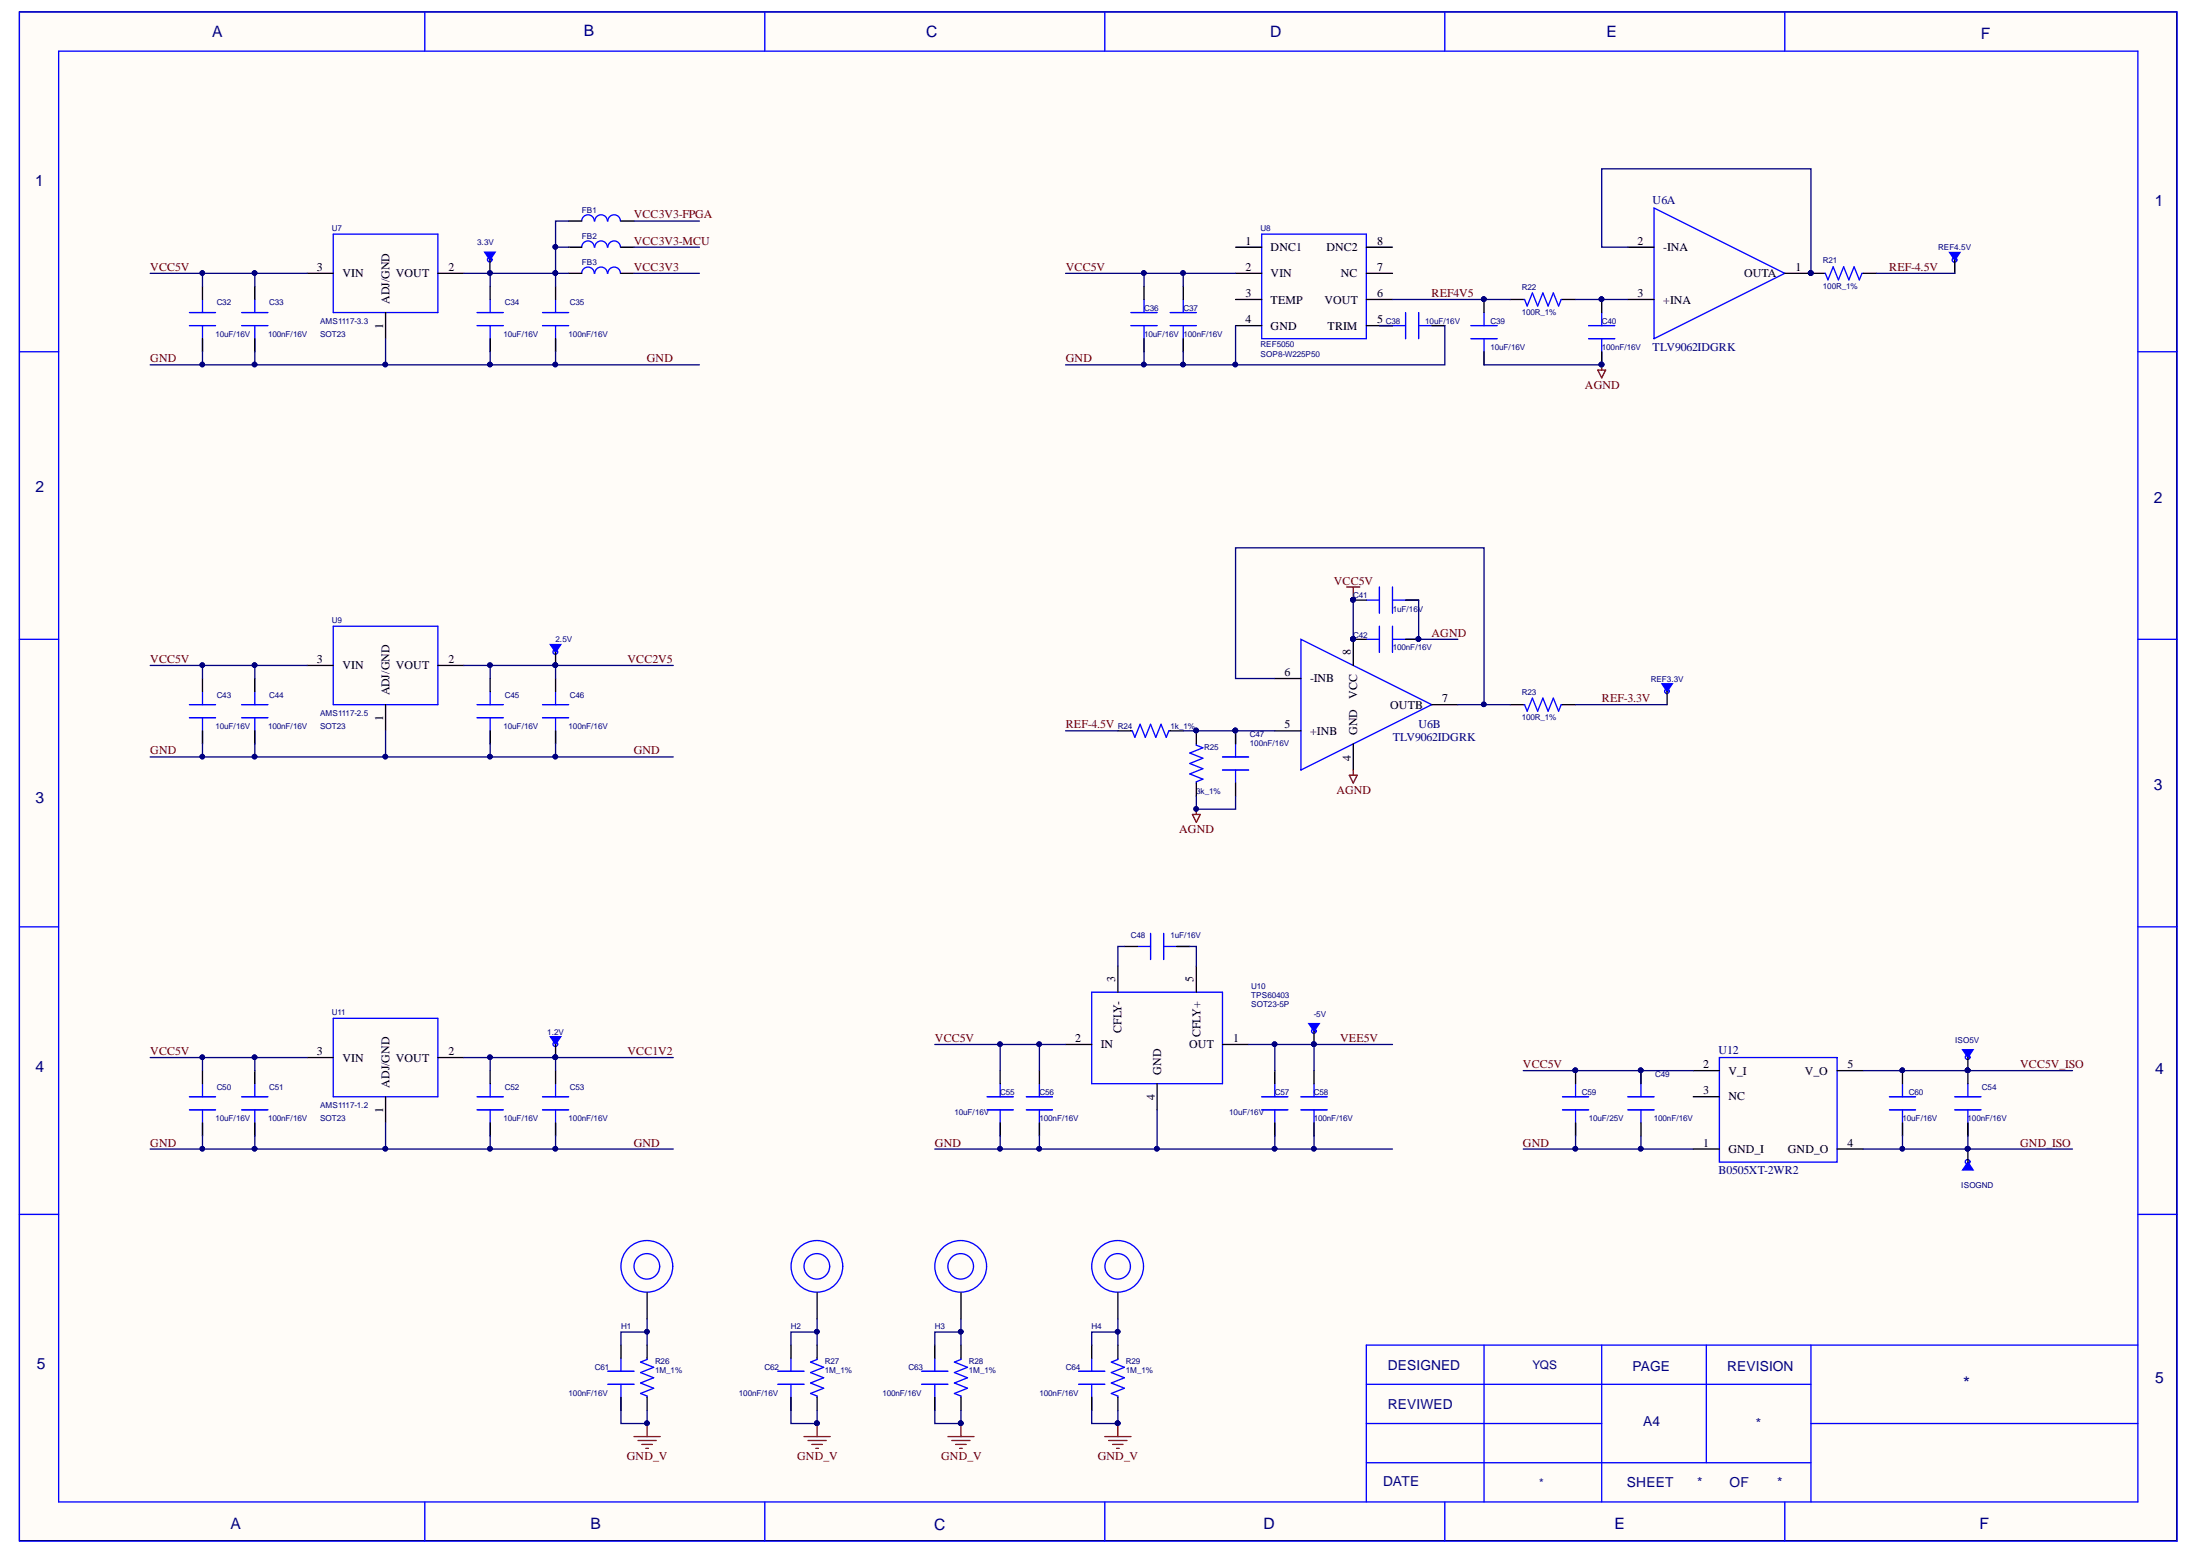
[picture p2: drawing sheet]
<svg xmlns="http://www.w3.org/2000/svg" width="297mm" height="210mm" viewBox="0 0 297 210" stroke-linecap="round" stroke-linejoin="round" font-family="sans-serif">
<path d="M2.6 1.6h291.3v206.3h-291.3z" fill="#fffcf8" stroke="#000" stroke-width=".14"/>
<g fill="none" stroke="#00f" stroke-width=".18">
<path d="M2.6 1.6h291.3v206.4h-291.3zM7.9 6.9h280.8v195.8h-280.8zM57.4 1.6v5.3M103.3 1.6v5.3M149.2 1.6v5.3M195.1 1.6v5.3M241 1.6v5.3M45 31.6h14.1v10.6h-14.1zM2.6 47.5h5.3M25.6 42.2h3.5M25.6 44h3.5M27.3 40.4v1.8"/>
<path d="M27.3 44v3.5M32.6 42.2h3.6M32.6 44h3.6M34.4 40.4v1.8M34.4 44v3.5M64.4 42.2h3.5M64.4 44h3.5M66.2 40.4v1.8M66.2 44v3.5M73.2 42.2h3.6M73.2 44h3.6M75 40.4v1.8"/>
<path d="M75 44v3.5M288.7 47.5h5.2M2.6 86.3h5.3M288.7 86.3h5.2M2.6 125.1h5.3M288.7 125.1h5.2M2.6 163.9h5.3M288.7 163.9h5.2M184.5 186.9h60M184.5 197.4h60M184.5 192.2h31.8M200.4 181.6v21.1"/>
<path d="M216.3 181.6v21.1M230.4 181.6v15.8M244.5 192.2h44.2M244.5 181.6v21.1M288.7 181.6h-104.2v21.1M57.4 202.7v5.3M103.3 202.7v5.3M149.2 202.7v5.3M195.1 202.7v5.3M241 202.7v5.3"/>
</g>
<path d="M27.3 38.7v1.7M34.4 38.7v1.7M41.5 36.9h3.5M59.1 36.9h3.6M66.2 38.7v1.7M75 38.7v1.7M27.3 45.7v1.8M34.4 45.7v1.8M52.1 42.2v3.5M66.2 45.7v1.8M75 45.7v1.8" fill="none" stroke="#000" stroke-width=".18"/>
<path d="M25.6 42.2h3.5M25.6 44h3.5M32.6 42.2h3.6M32.6 44h3.6M64.4 42.2h3.5M64.4 44h3.5M73.2 42.2h3.6M73.2 44h3.6" fill="none" stroke="#00f" stroke-width=".14"/>
<path d="M65.4 34h1.5l-.8 1.1z" fill="#00f"/>
<g fill="none" stroke="#00f" stroke-width=".18">
<path d="M65.4 34h1.5l-.8 1.1zM80.2 36.9a.85 .85 0 0 0-.8-.8 .85 .85 0 0 0-.9 .8M82 36.9a.85 .85 0 0 0-.8-.8 .85 .85 0 0 0-.9 .8M83.8 36.9a.85 .85 0 0 0-.9-.8 .85 .85 0 0 0-.8 .8M170.4 31.6h14.1v14.1h-14.1zM152.7 42.2h3.5M152.7 44h3.5M154.5 40.4v1.8M154.5 44v3.5M158 42.2h3.5M158 44h3.5M159.8 40.4v1.8"/>
<path d="M159.8 44v3.5M188 44h1.8M189.8 42.2v3.5M191.5 44h3.6M191.5 42.2v3.5M198.6 45.7h3.5M198.6 44h3.5M200.4 42.2v1.8M200.4 45.7v3.5M205.7 40.4h.1l.4 .9 .7-1.8 .7 1.8 .7-1.8 .7 1.8 .7-1.8 .7 1.8 .4-.9h.2M214.5 45.7h3.5M214.5 44h3.5"/>
<path d="M216.3 42.2v1.8M216.3 45.7v3.5"/>
<circle cx="66.1" cy="35.1" r=".31"/>
</g>
<g fill="none" stroke="#000" stroke-width=".18">
<path d="M66.1 35.1v1.8M76.8 36.9h1.7M83.8 36.9h1.8M154.5 38.7v1.7M159.8 38.7v1.7M166.8 36.9h3.6M166.8 33.4h3.6M184.5 36.9h3.5M184.5 33.4h3.5M154.5 45.7v1.8M159.8 45.7v1.8M166.8 40.4h3.6"/>
<path d="M166.8 44h3.6M184.5 40.4h3.5M184.5 44h3.5M193.3 44h1.8M200.4 40.4v1.8M200.4 47.5v1.7M203.9 40.4h1.8M211 40.4h1.7M216.3 40.4v1.8M216.3 47.5v1.7"/>
</g>
<path d="M152.7 42.2h3.5M152.7 44h3.5M158 42.2h3.5M158 44h3.5M189.8 42.2v3.5M191.5 42.2v3.5M198.6 44h3.5M198.6 45.7h3.5M214.5 44h3.5M214.5 45.7h3.5" fill="none" stroke="#00f" stroke-width=".14"/>
<g fill="#000080" stroke="#000080" stroke-width=".14">
<circle cx="200.3" cy="40.4" r=".31"/>
<circle cx="216.2" cy="40.4" r=".31"/>
<circle cx="216.2" cy="49.2" r=".31"/>
</g>
<path d="M263.2 34.1h1.4l-.7 1z" fill="#00f"/>
<g fill="none" stroke="#00f" stroke-width=".18">
<path d="M223.3 28.1l17.7 8.8-17.7 8.8zM263.2 34.1h1.4l-.7 1zM211 148h3.5M211 149.8h3.5M212.7 146.3v1.7M212.7 149.8v3.5M232.2 142.8h15.8v14.1h-15.8zM255.1 148h3.5M255.1 149.8h3.5M256.9 146.3v1.7M256.9 149.8v3.5"/>
<circle cx="263.9" cy="35.1" r=".31"/>
</g>
<g fill="none" stroke="#000" stroke-width=".18">
<path d="M219.8 33.4h3.5M241 36.9h3.5M263.9 35.1v1.8M219.8 40.4h3.5M212.7 144.5v1.8M212.7 151.6v1.7M228.6 155.1h3.6M228.6 144.5h3.6M228.6 148h3.6M248 155.1h3.6M248 144.5h3.6M256.9 144.5v1.8"/>
<path d="M256.9 151.6v1.7"/>
</g>
<g fill="#000080" stroke="#000080" stroke-width=".14">
<circle cx="244.5" cy="36.9" r=".31"/>
<circle cx="216.2" cy="49.2" r=".31"/>
<circle cx="212.7" cy="144.5" r=".31"/>
<circle cx="256.8" cy="144.5" r=".31"/>
</g>
<path d="M215.7 50h1.1l-.5 1zM216.3 49.2v.8" fill="none" stroke="#800000" stroke-width=".18"/>
<path d="M211 148h3.5M211 149.8h3.5M255.1 148h3.5M255.1 149.8h3.5" fill="none" stroke="#00f" stroke-width=".14"/>
<path d="M265.7 156.9l.7 1h-1.4z" fill="#00f"/>
<g fill="none" stroke="#00f" stroke-width=".18">
<path d="M265.7 156.9l.7 1h-1.4z"/>
<circle cx="265.7" cy="156.8" r=".31"/>
</g>
<path d="M265.7 155.1v1.8" fill="none" stroke="#000" stroke-width=".18"/>
<circle cx="265.7" cy="155.1" r=".31" fill="#000080" stroke="#000080" stroke-width=".14"/>
<path d="M265 141.7h1.4l-.7 1.1z" fill="#00f"/>
<g fill="none" stroke="#00f" stroke-width=".18">
<path d="M80.2 29.8a.85 .85 0 0 0-.8-.8 .85 .85 0 0 0-.9 .8M80.2 33.4a.85 .85 0 0 0-.8-.9 .85 .85 0 0 0-.9 .9M82 29.8a.85 .85 0 0 0-.8-.8 .85 .85 0 0 0-.9 .8M82 33.4a.85 .85 0 0 0-.8-.9 .85 .85 0 0 0-.9 .9M83.8 29.8a.85 .85 0 0 0-.9-.8 .85 .85 0 0 0-.8 .8M83.8 33.4a.85 .85 0 0 0-.9-.9 .85 .85 0 0 0-.8 .9M25.6 95.1h3.5M25.6 96.9h3.5M27.3 93.4v1.7M27.3 96.9v3.5M32.6 95.1h3.6M32.6 96.9h3.6"/>
<path d="M34.4 93.4v1.7M34.4 96.9v3.5M45 84.5h14.1v10.6h-14.1zM64.4 95.1h3.5M64.4 96.9h3.5M66.2 93.4v1.7M66.2 96.9v3.5M73.2 95.1h3.6M73.2 96.9h3.6M75 93.4v1.7M75 96.9v3.5M45 137.5h14.1v10.5h-14.1z"/>
<path d="M25.6 148h3.5M25.6 149.8h3.5M27.3 146.3v1.7M27.3 149.8v3.5M32.6 148h3.6M32.6 149.8h3.6M34.4 146.3v1.7M34.4 149.8v3.5M64.4 148h3.5M64.4 149.8h3.5M66.2 146.3v1.7M66.2 149.8v3.5"/>
<path d="M73.2 148h3.6M73.2 149.8h3.6M75 146.3v1.7M75 149.8v3.5M263.9 148h3.6M263.9 149.8h3.6M265 141.7h1.4l-.7 1.1zM265.7 146.3v1.7M265.7 149.8v3.5M82.1 185.1h3.5M82.1 186.9h3.5M83.8 183.3v1.8"/>
<path d="M83.8 186.9v3.5M87.4 183.3v.2l-.9 .4 1.8 .7-1.8 .7 1.8 .7-1.8 .7 1.8 .7-1.8 .7 .9 .4v.1M105 185.1h3.6M105 186.9h3.6M106.8 183.3v1.8M106.8 186.9v3.5M110.3 183.3v.2l-.9 .4 1.8 .7-1.8 .7 1.8 .7-1.8 .7 1.8 .7-1.8 .7 .9 .4v.1M124.4 185.1h3.6M124.4 186.9h3.6M126.2 183.3v1.8M126.2 186.9v3.5M129.7 183.3v.2l-.8 .4 1.7 .7-1.7 .7 1.7 .7-1.7 .7 1.7 .7-1.7 .7 .8 .4v.1"/>
<path d="M145.6 185.1h3.6M145.6 186.9h3.6M147.4 183.3v1.8M147.4 186.9v3.5M150.9 183.3v.2l-.9 .4 1.8 .7-1.8 .7 1.8 .7-1.8 .7 1.8 .7-1.8 .7 .9 .4v.1"/>
<circle cx="265.7" cy="142.7" r=".31"/>
<circle cx="87.3" cy="170.9" r="1.73"/>
<circle cx="87.3" cy="170.9" r="3.5"/>
<circle cx="110.3" cy="170.9" r="1.73"/>
<circle cx="110.3" cy="170.9" r="3.5"/>
<circle cx="129.7" cy="170.9" r="1.73"/>
<circle cx="129.7" cy="170.9" r="3.5"/>
<circle cx="150.9" cy="170.9" r="3.5"/>
<circle cx="150.9" cy="170.9" r="1.72"/>
</g>
<g fill="none" stroke="#000" stroke-width=".18">
<path d="M76.8 29.8h1.7M76.8 33.4h1.7M83.8 29.8h1.8M83.8 33.4h1.8M27.3 91.6v1.8M27.3 98.6v1.8M34.4 91.6v1.8M34.4 98.6v1.8M41.5 89.8h3.5M52.1 95.1v3.5M59.1 89.8h3.6M66.2 91.6v1.8"/>
<path d="M66.2 98.6v1.8M75 91.6v1.8M75 98.6v1.8M27.3 144.5v1.8M27.3 151.6v1.7M34.4 144.5v1.8M34.4 151.6v1.7M41.5 142.8h3.5M52.1 148v3.6M59.1 142.8h3.6M66.2 144.5v1.8M66.2 151.6v1.7"/>
<path d="M75 144.5v1.8M75 151.6v1.7M265.7 142.8v3.5M265.7 151.6v1.7M87.4 174.5v3.5M110.3 174.5v3.5M129.7 174.5v3.5M150.9 174.5v3.5M83.8 181.6v1.7M83.8 188.6v1.8M87.4 181.6v1.7M87.4 188.6v1.8"/>
<path d="M106.8 181.6v1.7M106.8 188.6v1.8M110.3 181.6v1.7M110.3 188.6v1.8M126.2 181.6v1.7M126.2 188.6v1.8M129.7 181.6v1.7M129.7 188.6v1.8M147.4 181.6v1.7M147.4 188.6v1.8M150.9 181.6v1.7M150.9 188.6v1.8"/>
</g>
<g fill="#000080" stroke="#000080" stroke-width=".14">
<circle cx="265.7" cy="144.5" r=".31"/>
<circle cx="87.3" cy="192.1" r=".31"/>
<circle cx="110.3" cy="192.1" r=".31"/>
<circle cx="129.7" cy="192.1" r=".31"/>
<circle cx="150.9" cy="192.1" r=".31"/>
</g>
<g fill="none" stroke="#00f" stroke-width=".14">
<path d="M25.6 95.1h3.5M25.6 96.9h3.5M32.6 95.1h3.6M32.6 96.9h3.6M64.4 95.1h3.5M64.4 96.9h3.5M73.2 95.1h3.6M73.2 96.9h3.6M25.6 148h3.5M25.6 149.8h3.5M32.6 148h3.6M32.6 149.8h3.6"/>
<path d="M64.4 148h3.5M64.4 149.8h3.5M73.2 148h3.6M73.2 149.8h3.6M263.9 148h3.6M263.9 149.8h3.6M82.1 185.1h3.5M82.1 186.9h3.5M105 185.1h3.6M105 186.9h3.6M124.4 185.1h3.6M124.4 186.9h3.6"/>
<path d="M145.6 185.1h3.6M145.6 186.9h3.6"/>
</g>
<g fill="none" stroke="#800000" stroke-width=".18">
<path d="M85.6 193.9h3.5M86.1 194.4h2.5M86.7 195h1.4M87.2 195.5h.3M87.4 192.2v1.7M108.6 193.9h3.5M109.1 194.4h2.5M109.6 195h1.4M110.1 195.5h.4M110.3 192.2v1.7M128 193.9h3.5M128.5 194.4h2.5"/>
<path d="M129 195h1.5M129.6 195.5h.3M129.7 192.2v1.7M149.2 193.9h3.5M149.7 194.4h2.5M150.2 195h1.4M150.8 195.5h.3M150.9 192.2v1.7"/>
</g>
<path d="M74.3 87h1.4l-.7 1.1z" fill="#00f"/>
<g fill="none" stroke="#00f" stroke-width=".18">
<path d="M74.3 87h1.4l-.7 1.1z"/>
<circle cx="75" cy="88" r=".31"/>
</g>
<path d="M75 88.1v1.7" fill="none" stroke="#000" stroke-width=".18"/>
<circle cx="75" cy="89.8" r=".31" fill="#000080" stroke="#000080" stroke-width=".14"/>
<path d="M224.4 92.3h1.4l-.7 1.1z" fill="#00f"/>
<g fill="none" stroke="#00f" stroke-width=".18">
<path d="M246.3 36.9h.2l.3 .9 .7-1.8 .7 1.8 .7-1.8 .7 1.8 .7-1.8 .7 1.8 .4-.9h.2M186.2 79.2v3.6M188 79.2v3.6M152.7 98.6h.2l.3 .9 .7-1.7 .7 1.7 .7-1.7 .8 1.7 .7-1.7 .7 1.7 .3-.9h.2M166.8 98.6v3.6M175.7 86.3l17.6 8.8-17.6 8.8zM184.5 86.3h1.7M184.5 81h1.7M186.2 84.5v3.6M188 86.3h3.5M188 84.5v3.6M188 81h3.5"/>
<path d="M205.7 95.1h.1l.4 .9 .7-1.8 .7 1.8 .7-1.8 .7 1.8 .7-1.8 .7 1.8 .4-.9h.2M224.4 92.3h1.4l-.7 1.1zM161.5 100.4v.2l.9 .3-1.8 .7 1.8 .8-1.8 .7 1.8 .7-1.8 .7 1.8 .7-.9 .3v.2M165.1 103.9h3.5M165.1 102.2h3.5M166.8 103.9v1.8M147.4 133.9h17.7v12.4h-17.7zM153.6 127.8h1.7M155.3 126v3.5M157.1 127.8h3.5M157.1 126v3.5M133.3 149.8h3.5"/>
<path d="M133.3 148h3.5M135 146.3v1.7M135 149.8v3.5M138.6 149.8h3.5M138.6 148h3.5M140.3 146.3v1.7M140.3 149.8v3.5M170.4 149.8h3.5M170.4 148h3.5M172.1 146.3v1.7M172.1 149.8v3.5M175.7 149.8h3.5"/>
<path d="M175.7 148h3.5M177.4 146.3v1.7M177.4 149.8v3.5M219.8 149.8h3.5M219.8 148h3.5M221.6 144.5v3.5M221.6 149.8v1.8"/>
<circle cx="225.1" cy="93.3" r=".31"/>
</g>
<g fill="none" stroke="#000" stroke-width=".18">
<path d="M244.5 36.9h1.8M251.6 36.9h1.7M150.9 98.6h1.8M158 98.6h1.8M161.5 98.6v1.8M166.8 98.6v1.8M172.1 91.6h3.6M172.1 98.6h3.6M182.7 81h1.8M184.5 86.3h-1.8v3.5M189.8 86.3h1.7M189.8 81h1.7"/>
<path d="M193.3 95.1h3.5M203.9 95.1h1.8M211 95.1h1.7M225.1 93.4v1.7M161.5 105.7v1.8M166.8 105.7v1.8M182.7 100.4v3.5M150.9 130.4v3.5M151.8 127.8h1.8M158.9 127.8h1.7M161.5 130.4v3.5M135 144.5v1.8"/>
<path d="M135 151.6v1.7M140.3 144.5v1.8M140.3 151.6v1.7M143.9 141h3.5M156.2 146.3v3.5M165.1 141h3.5M172.1 144.5v1.8M172.1 151.6v1.7M177.4 144.5v1.8M177.4 151.6v1.7M221.6 144.5v1.8M221.6 151.6v1.7"/>
</g>
<g fill="#000080" stroke="#000080" stroke-width=".14">
<circle cx="182.7" cy="86.3" r=".31"/>
<circle cx="182.7" cy="81" r=".31"/>
<circle cx="191.5" cy="86.3" r=".31"/>
<circle cx="161.5" cy="98.6" r=".31"/>
<circle cx="161.5" cy="109.2" r=".31"/>
<circle cx="166.8" cy="98.6" r=".31"/>
<circle cx="221.5" cy="144.5" r=".31"/>
<circle cx="244.5" cy="36.9" r=".31"/>
</g>
<path d="M181.8 79.2h1.8M182.7 79.2v1.8M161 109.9h1.1l-.6 1.1zM161.5 109.2v.7M182.2 104.6h1l-.5 1.1zM182.7 103.9v.7" fill="none" stroke="#800000" stroke-width=".18"/>
<g fill="none" stroke="#00f" stroke-width=".14">
<path d="M186.2 79.2v3.6M188 79.2v3.6M186.2 84.5v3.6M188 84.5v3.6M165.1 103.9h3.5M165.1 102.2h3.5M155.3 126v3.5M157.1 126v3.5M133.3 149.8h3.5M133.3 148h3.5M138.6 149.8h3.5M138.6 148h3.5"/>
<path d="M170.4 149.8h3.5M170.4 148h3.5M175.7 149.8h3.5M175.7 148h3.5M219.8 149.8h3.5M219.8 148h3.5"/>
</g>
<path d="M74.3 139.9h1.4l-.7 1.1z" fill="#00f"/>
<g fill="none" stroke="#00f" stroke-width=".18">
<path d="M74.3 139.9h1.4l-.7 1.1z"/>
<circle cx="75" cy="140.9" r=".31"/>
</g>
<path d="M75 141v1.8" fill="none" stroke="#000" stroke-width=".18"/>
<g fill="#000080" stroke="#000080" stroke-width=".14">
<circle cx="75" cy="142.7" r=".31"/>
<circle cx="34.4" cy="36.9" r=".31"/>
<circle cx="27.3" cy="36.9" r=".31"/>
<circle cx="66.2" cy="36.9" r=".31"/>
<circle cx="27.3" cy="49.2" r=".31"/>
<circle cx="34.4" cy="49.2" r=".31"/>
<circle cx="52" cy="49.2" r=".31"/>
<circle cx="66.2" cy="49.2" r=".31"/>
<circle cx="75" cy="49.2" r=".31"/>
<circle cx="75" cy="36.9" r=".31"/>
<circle cx="200.3" cy="40.4" r=".31"/>
<circle cx="216.2" cy="40.4" r=".31"/>
<circle cx="154.4" cy="49.2" r=".31"/>
<circle cx="154.4" cy="36.9" r=".31"/>
<circle cx="159.7" cy="49.2" r=".31"/>
<circle cx="159.7" cy="36.9" r=".31"/>
<circle cx="166.8" cy="49.2" r=".31"/>
<circle cx="244.5" cy="36.9" r=".31"/>
<circle cx="221.5" cy="144.5" r=".31"/>
<circle cx="212.7" cy="144.5" r=".31"/>
<circle cx="212.7" cy="155.1" r=".31"/>
<circle cx="34.4" cy="89.8" r=".31"/>
<circle cx="27.3" cy="89.8" r=".31"/>
<circle cx="66.2" cy="89.8" r=".31"/>
<circle cx="27.3" cy="102.1" r=".31"/>
<circle cx="34.4" cy="102.1" r=".31"/>
<circle cx="52" cy="102.1" r=".31"/>
<circle cx="66.2" cy="102.1" r=".31"/>
<circle cx="75" cy="102.1" r=".31"/>
<circle cx="75" cy="89.8" r=".31"/>
<circle cx="34.4" cy="142.7" r=".31"/>
<circle cx="27.3" cy="142.7" r=".31"/>
<circle cx="66.2" cy="142.7" r=".31"/>
<circle cx="27.3" cy="155.1" r=".31"/>
<circle cx="34.4" cy="155.1" r=".31"/>
<circle cx="52" cy="155.1" r=".31"/>
<circle cx="66.2" cy="155.1" r=".31"/>
<circle cx="75" cy="155.1" r=".31"/>
<circle cx="87.3" cy="179.8" r=".31"/>
<circle cx="110.3" cy="179.8" r=".31"/>
<circle cx="129.7" cy="179.8" r=".31"/>
<circle cx="150.9" cy="179.8" r=".31"/>
<circle cx="110.3" cy="192.1" r=".31"/>
<circle cx="129.7" cy="192.1" r=".31"/>
<circle cx="150.9" cy="192.1" r=".31"/>
<circle cx="75" cy="33.3" r=".31"/>
<circle cx="216.2" cy="49.2" r=".31"/>
<circle cx="166.8" cy="98.6" r=".31"/>
<circle cx="161.5" cy="98.6" r=".31"/>
<circle cx="182.7" cy="81" r=".31"/>
<circle cx="182.7" cy="86.3" r=".31"/>
<circle cx="200.3" cy="95.1" r=".31"/>
<circle cx="161.5" cy="109.2" r=".31"/>
<circle cx="191.5" cy="86.3" r=".31"/>
<circle cx="221.5" cy="155.1" r=".31"/>
<circle cx="265.7" cy="155.1" r=".31"/>
<circle cx="256.8" cy="155.1" r=".31"/>
<circle cx="256.8" cy="144.5" r=".31"/>
<circle cx="265.7" cy="144.5" r=".31"/>
<circle cx="87.3" cy="192.1" r=".31"/>
<circle cx="177.4" cy="155.1" r=".31"/>
<circle cx="172.1" cy="155.1" r=".31"/>
<circle cx="156.2" cy="155.1" r=".31"/>
<circle cx="140.3" cy="155.1" r=".31"/>
<circle cx="135" cy="155.1" r=".31"/>
<circle cx="140.3" cy="140.9" r=".31"/>
<circle cx="135" cy="140.9" r=".31"/>
<circle cx="172.1" cy="140.9" r=".31"/>
<circle cx="177.4" cy="140.9" r=".31"/>
</g>
<g fill="none" stroke="#000080" stroke-width=".18">
<path d="M20.3 36.9h21.2M27.3 36.9v1.8M34.4 36.9v1.8M62.7 36.9h14.1M66.2 36.9v1.8M75 33.4h1.8M76.8 29.8h-1.8v8.9M85.6 36.9h8.8M85.6 33.4h8.8M85.6 29.8h8.8M154.5 36.9v1.8M159.8 36.9v1.8"/>
<path d="M219.8 33.4h-3.5v-10.6h28.2v14.1M253.3 36.9h10.6M20.3 49.2h74.1M27.3 47.5v1.7M34.4 47.5v1.7M52.1 45.7v3.5M66.2 47.5v1.7M75 47.5v1.7M154.5 47.5v1.7M159.8 47.5v1.7M166.8 44v5.2M186.2 44h1.8"/>
<path d="M188 40.4h15.9M200.4 49.2h15.9M212.7 40.4h7.1M20.3 89.8h21.2M27.3 89.8v1.8M34.4 89.8v1.8M52.1 98.6v3.6M62.7 89.8h28.2M66.2 89.8v1.8M75 89.8v1.8M143.9 98.6h7M159.8 98.6h12.3"/>
<path d="M172.1 91.6h-5.3v-17.7h33.6v21.2M182.7 81v5.3M191.5 81v5.3h5.3M196.8 95.1h7.1M212.7 95.1h12.4M20.3 102.2h70.6M27.3 100.4v1.8M34.4 100.4v1.8M66.2 100.4v1.8M75 100.4v1.8M161.5 107.5v1.7h5.3v-1.7M151.8 127.8h-.9v2.6"/>
<path d="M160.6 127.8h.9v2.6M20.3 142.8h21.2M20.3 155.1h70.6M27.3 142.8v1.7M27.3 153.3v1.8M34.4 142.8v1.7M34.4 153.3v1.8M52.1 151.6v3.5M62.7 142.8h28.2M66.2 142.8v1.7M66.2 153.3v1.8M75 142.8v1.7"/>
<path d="M75 153.3v1.8M126.2 155.1h61.8M126.2 141h17.7M135 141v3.5M135 153.3v1.8M140.3 141v3.5M140.3 153.3v1.8M156.2 149.8v5.3M168.6 141h8.8v3.5M172.1 141v3.5M172.1 153.3v1.8M177.4 153.3v1.8"/>
<path d="M177.4 141h10.6M205.7 144.5h22.9M205.7 155.1h22.9M212.7 153.3v1.8M221.6 153.3v1.8M251.6 155.1h28.2M251.6 144.5h28.2M256.9 153.3v1.8M265.7 153.3v1.8M87.4 179.8h-3.6v1.8M87.4 178v3.6M110.3 179.8h-3.5v1.8"/>
<path d="M110.3 178v3.6M129.7 179.8h-3.5v1.8M129.7 178v3.6M150.9 179.8h-3.5v1.8M150.9 178v3.6M83.8 190.4v1.8h3.6v-1.8M106.8 190.4v1.8h3.5v-1.8M126.2 190.4v1.8h3.5v-1.8M147.4 190.4v1.8h3.5v-1.8"/>
</g>
<path d="M176.7 138.2h1.4l-.7 1z" fill="#00f"/>
<g fill="none" stroke="#00f" stroke-width=".18">
<path d="M176.7 138.2h1.4l-.7 1z"/>
<circle cx="177.4" cy="139.2" r=".31"/>
</g>
<path d="M177.4 139.2v1.8" fill="none" stroke="#000" stroke-width=".18"/>
<g fill="#000080" stroke="#000080" stroke-width=".14">
<circle cx="177.4" cy="140.9" r=".31"/>
<circle cx="166.8" cy="49.2" r=".31"/>
<circle cx="159.7" cy="49.2" r=".31"/>
<circle cx="154.4" cy="49.2" r=".31"/>
<circle cx="154.4" cy="36.9" r=".31"/>
<circle cx="159.7" cy="36.9" r=".31"/>
</g>
<path d="M143.9 36.9h22.9M195.1 44v5.2h-51.2" fill="none" stroke="#000080" stroke-width=".18"/>
<text font-size="2.4" fill="#000080" x="265.1" y="187.5">*</text>
<g font-size="2.1" fill="#000080">
<text x="28.7" y="5">A</text>
<text x="78.8" y="4.9">B</text>
<text x="125" y="5">C</text>
<text x="171.5" y="5">D</text>
<text x="216.9" y="5">E</text>
<text x="267.5" y="5.2">F</text>
<text x="4.7" y="25.1">1</text>
<text x="290.9" y="27.8">1</text>
<text x="4.8" y="66.4">2</text>
<text x="290.8" y="67.8">2</text>
<text x="290.8" y="106.7">3</text>
<text x="4.8" y="108.4">3</text>
<text x="4.8" y="144.8">4</text>
<text x="291" y="144.9">4</text>
<text x="5" y="184.8">5</text>
<text x="291" y="186.7">5</text>
<text x="31.1" y="206.3">A</text>
<text x="79.7" y="206.3">B</text>
<text x="126.1" y="206.5">C</text>
<text x="170.6" y="206.3">D</text>
<text x="218" y="206.3">E</text>
<text x="267.3" y="206.3">F</text>
</g>
<g font-size="1.9" fill="#000080">
<text x="187.4" y="184.9">DESIGNED</text>
<text x="220.4" y="185">PAGE</text>
<text x="233.2" y="185">REVISION</text>
<text x="187.4" y="190.2">REVIWED</text>
<text x="221.9" y="192.5">A4</text>
<text x="237.1" y="192.8">*</text>
<text x="186.8" y="200.6">DATE</text>
<text x="219.7" y="200.8">SHEET</text>
<text x="229.1" y="200.8">*</text>
<text x="233.5" y="200.8">OF</text>
<text x="240" y="200.8">*</text>
</g>
<g font-size="1.6" fill="#800000">
<text x="85.6" y="29.5">VCC3V3-FPGA</text>
<text x="85.6" y="33">VCC3V3-MCU</text>
<text x="20.3" y="36.6">VCC5V</text>
<text x="85.6" y="36.6">VCC3V3</text>
<text x="143.9" y="36.6">VCC5V</text>
<text x="193.3" y="40">REF4V5</text>
<text x="255.1" y="36.6">REF-4.5V</text>
<text x="20.3" y="48.9">GND</text>
<text x="87.3" y="48.9">GND</text>
<text x="143.9" y="48.9">GND</text>
<text x="214" y="52.5">AGND</text>
<text x="180.1" y="78.9">VCC5V</text>
<text x="20.3" y="89.5">VCC5V</text>
<text x="84.7" y="89.5">VCC2V5</text>
<text x="193.3" y="85.9">AGND</text>
<text x="216.3" y="94.8">REF-3.3V</text>
<text x="20.3" y="101.8">GND</text>
<text x="85.6" y="101.8">GND</text>
<text x="143.9" y="98.3">REF-4.5V</text>
<text x="180.4" y="107.1">AGND</text>
<text x="159.2" y="112.4">AGND</text>
<text x="20.3" y="142.4">VCC5V</text>
<text x="84.7" y="142.4">VCC1V2</text>
<text x="126.2" y="140.7">VCC5V</text>
<text x="180.9" y="140.7">VEE5V</text>
<text x="205.6" y="144.2">VCC5V</text>
<text x="272.8" y="144.2">VCC5V_ISO</text>
<text x="20.3" y="154.8">GND</text>
<text x="85.6" y="154.8">GND</text>
<text x="126.2" y="154.8">GND</text>
<text x="205.6" y="154.8">GND</text>
<text x="272.8" y="154.8">GND_ISO</text>
<text x="84.6" y="197.1">GND_V</text>
<text x="107.6" y="197.1">GND_V</text>
<text x="127.1" y="197.1">GND_V</text>
<text x="148.2" y="197.1">GND_V</text>
</g>
<g font-size="1.6" fill="#000080">
<text x="223.1" y="27.5">U6A</text>
<text x="223.1" y="47.3">TLV9062IDGRK</text>
<text x="188" y="100">TLV9062IDGRK</text>
<text x="191.5" y="98.3">U6B</text>
<text x="232" y="142.2">U12</text>
<text x="232" y="158.4">B0505XT-2WR2</text>
<text x="206.9" y="184.8">YQS</text>
<text x="207.8" y="200.7">*</text>
</g>
<g font-size="1.6">
<text x="168.2" y="33">1</text>
<text x="171.6" y="33.9">DNC1</text>
<text x="179.1" y="33.9">DNC2</text>
<text x="185.9" y="33">8</text>
<text x="221.1" y="33">2</text>
<text x="224.6" y="33.9">-INA</text>
<text x="42.8" y="36.6">3</text>
<text x="46.2" y="37.4">VIN</text>
<text x="52.6" y="41" transform="rotate(-90 52.6 41)">ADJ/GND</text>
<text x="53.4" y="37.4">VOUT</text>
<text x="60.5" y="36.6">2</text>
<text x="168.2" y="36.6">2</text>
<text x="168.2" y="40">3</text>
<text x="171.6" y="37.4">VIN</text>
<text x="171.6" y="41">TEMP</text>
<text x="178.8" y="41">VOUT</text>
<text x="181" y="37.4">NC</text>
<text x="185.9" y="40">6</text>
<text x="185.9" y="36.6">7</text>
<text x="221.1" y="40">3</text>
<text x="224.6" y="41">+INA</text>
<text x="235.5" y="37.4">OUTA</text>
<text x="242.4" y="36.6">1</text>
<text x="51.7" y="44.4" transform="rotate(-90 51.7 44.4)">1</text>
<text x="168.2" y="43.6">4</text>
<text x="171.6" y="44.5">GND</text>
<text x="179.2" y="44.5">TRIM</text>
<text x="185.9" y="43.6">5</text>
<text x="42.8" y="89.5">3</text>
<text x="60.5" y="89.5">2</text>
<text x="182.4" y="88.4" transform="rotate(-90 182.4 88.4)">8</text>
<text x="46.2" y="90.3">VIN</text>
<text x="52.6" y="93.9" transform="rotate(-90 52.6 93.9)">ADJ/GND</text>
<text x="53.4" y="90.3">VOUT</text>
<text x="173.4" y="91.3">6</text>
<text x="176.9" y="92.1">-INB</text>
<text x="183.2" y="94.3" transform="rotate(-90 183.2 94.3)">VCC</text>
<text x="187.7" y="95.6">OUTB</text>
<text x="194.7" y="94.8">7</text>
<text x="51.7" y="97.3" transform="rotate(-90 51.7 97.3)">1</text>
<text x="173.4" y="98.3">5</text>
<text x="176.9" y="99.2">+INB</text>
<text x="183.2" y="99.2" transform="rotate(-90 183.2 99.2)">GND</text>
<text x="182.4" y="102.7" transform="rotate(-90 182.4 102.7)">4</text>
<text x="150.6" y="132.5" transform="rotate(-90 150.6 132.5)">3</text>
<text x="161.2" y="132.5" transform="rotate(-90 161.2 132.5)">5</text>
<text x="42.8" y="142.4">3</text>
<text x="46.2" y="143.3">VIN</text>
<text x="53.4" y="143.3">VOUT</text>
<text x="60.5" y="142.4">2</text>
<text x="145.2" y="140.7">2</text>
<text x="148.6" y="141.5">IN</text>
<text x="151.4" y="139.4" transform="rotate(-90 151.4 139.4)">CFLY-</text>
<text x="160.6" y="141.5">OUT</text>
<text x="162.1" y="140" transform="rotate(-90 162.1 140)">CFLY+</text>
<text x="166.5" y="140.7">1</text>
<text x="52.6" y="146.9" transform="rotate(-90 52.6 146.9)">ADJ/GND</text>
<text x="155.9" y="148.5" transform="rotate(-90 155.9 148.5)">4</text>
<text x="156.8" y="145.1" transform="rotate(-90 156.8 145.1)">GND</text>
<text x="230" y="144.2">2</text>
<text x="230" y="147.7">3</text>
<text x="233.4" y="145.1">V_I</text>
<text x="233.4" y="148.5">NC</text>
<text x="243.7" y="145.1">V_O</text>
<text x="249.4" y="144.2">5</text>
<text x="51.7" y="150.2" transform="rotate(-90 51.7 150.2)">1</text>
<text x="230" y="154.8">1</text>
<text x="233.4" y="155.6">GND_I</text>
<text x="241.4" y="155.6">GND_O</text>
<text x="249.4" y="154.8">4</text>
</g>
<g font-size="1.1" fill="#000080">
<text x="78.5" y="28.7">FB1</text>
<text x="44.8" y="31.2">U7</text>
<text x="64.4" y="33.1">3.3V</text>
<text x="78.5" y="35.8">FB3</text>
<text x="78.5" y="32.3">FB2</text>
<text x="170.2" y="31.2">U8</text>
<text x="246.1" y="35.6">R21</text>
<text x="261.7" y="33.8">REF4.5V</text>
<text x="29.3" y="41.2">C32</text>
<text x="36.4" y="41.2">C33</text>
<text x="68.1" y="41.2">C34</text>
<text x="76.9" y="41.2">C35</text>
<text x="154.5" y="42">C36</text>
<text x="159.8" y="42">C37</text>
<text x="205.5" y="39.1">R22</text>
<text x="246.1" y="38.9">100R_1%</text>
<text x="29.1" y="45.5">10uF/16V</text>
<text x="36.2" y="45.5">100nF/16V</text>
<text x="43.2" y="43.7">AMS1117-3.3</text>
<text x="43.2" y="45.5">SOT23</text>
<text x="68" y="45.5">10uF/16V</text>
<text x="76.8" y="45.5">100nF/16V</text>
<text x="154.5" y="45.5">10uF/16V</text>
<text x="159.8" y="45.5">100nF/16V</text>
<text x="170.2" y="46.9">REF5050</text>
<text x="187.1" y="43.7">C38</text>
<text x="192.4" y="43.7">10uF/16V</text>
<text x="201.2" y="47.2">10uF/16V</text>
<text x="201.2" y="43.7">C39</text>
<text x="205.5" y="42.5">100R_1%</text>
<text x="216.3" y="47.2">100nF/16V</text>
<text x="216.3" y="43.7">C40</text>
<text x="170.2" y="48.2">SOP8-W225P50</text>
<text x="182.7" y="80.8">C41</text>
<text x="188" y="82.6">1uF/16V</text>
<text x="44.8" y="84.2">U9</text>
<text x="75" y="86.7">2.5V</text>
<text x="182.7" y="86.1">C42</text>
<text x="188" y="87.8">100nF/16V</text>
<text x="29.3" y="94.2">C43</text>
<text x="36.4" y="94.2">C44</text>
<text x="68.1" y="94.2">C45</text>
<text x="76.9" y="94.2">C46</text>
<text x="205.5" y="93.8">R23</text>
<text x="222.9" y="92">REF3.3V</text>
<text x="29.1" y="98.4">10uF/16V</text>
<text x="36.2" y="98.4">100nF/16V</text>
<text x="43.2" y="96.7">AMS1117-2.5</text>
<text x="43.2" y="98.4">SOT23</text>
<text x="68" y="98.4">10uF/16V</text>
<text x="76.8" y="98.4">100nF/16V</text>
<text x="150.9" y="98.4">R24</text>
<text x="158" y="98.4">1k_1%</text>
<text x="162.6" y="101.2">R25</text>
<text x="168.8" y="100.7">100nF/16V</text>
<text x="168.8" y="99.5">C47</text>
<text x="205.5" y="97.2">100R_1%</text>
<text x="161.5" y="107.2">3k_1%</text>
<text x="152.7" y="126.7">C48</text>
<text x="158" y="126.7">1uF/16V</text>
<text x="44.8" y="137.1">U11</text>
<text x="168.9" y="134.8">TPS60403</text>
<text x="168.9" y="136">SOT23-5P</text>
<text x="168.9" y="133.5">U10</text>
<text x="177.4" y="137.2">-5V</text>
<text x="73.9" y="139.7">1.2V</text>
<text x="264" y="140.8">ISO5V</text>
<text x="29.3" y="147.1">C50</text>
<text x="36.4" y="147.1">C51</text>
<text x="43.2" y="149.6">AMS1117-1.2</text>
<text x="68.1" y="147.1">C52</text>
<text x="76.9" y="147.1">C53</text>
<text x="135" y="147.8">C55</text>
<text x="140.4" y="147.8">C56</text>
<text x="172.1" y="147.8">C57</text>
<text x="177.4" y="147.8">C58</text>
<text x="213.6" y="147.8">C59</text>
<text x="223.5" y="145.3">C49</text>
<text x="257.7" y="147.8">C60</text>
<text x="267.6" y="147.1">C54</text>
<text x="29.1" y="151.3">10uF/16V</text>
<text x="36.2" y="151.3">100nF/16V</text>
<text x="43.2" y="151.3">SOT23</text>
<text x="68" y="151.3">10uF/16V</text>
<text x="76.8" y="151.3">100nF/16V</text>
<text x="128.9" y="150.5">10uF/16V</text>
<text x="140.4" y="151.3">100nF/16V</text>
<text x="166" y="150.5">10uF/16V</text>
<text x="177.4" y="151.3">100nF/16V</text>
<text x="214.5" y="151.3">10uF/25V</text>
<text x="223.3" y="151.3">100nF/16V</text>
<text x="256.9" y="151.3">10uF/16V</text>
<text x="265.7" y="151.3">100nF/16V</text>
<text x="264.8" y="160.4">ISOGND</text>
<text x="83.9" y="179.4">H1</text>
<text x="106.8" y="179.4">H2</text>
<text x="126.2" y="179.4">H3</text>
<text x="147.4" y="179.4">H4</text>
<text x="80.3" y="184.9">C61</text>
<text x="88.4" y="185.4">1M_1%</text>
<text x="88.4" y="184.1">R26</text>
<text x="103.2" y="184.9">C62</text>
<text x="111.4" y="185.4">1M_1%</text>
<text x="111.4" y="184.1">R27</text>
<text x="122.7" y="184.9">C63</text>
<text x="130.8" y="185.4">1M_1%</text>
<text x="130.8" y="184.1">R28</text>
<text x="143.9" y="184.9">C64</text>
<text x="152" y="185.4">1M_1%</text>
<text x="152" y="184.1">R29</text>
<text x="76.8" y="188.4">100nF/16V</text>
<text x="99.8" y="188.4">100nF/16V</text>
<text x="119.1" y="188.4">100nF/16V</text>
<text x="140.4" y="188.4">100nF/16V</text>
</g>
</svg>
